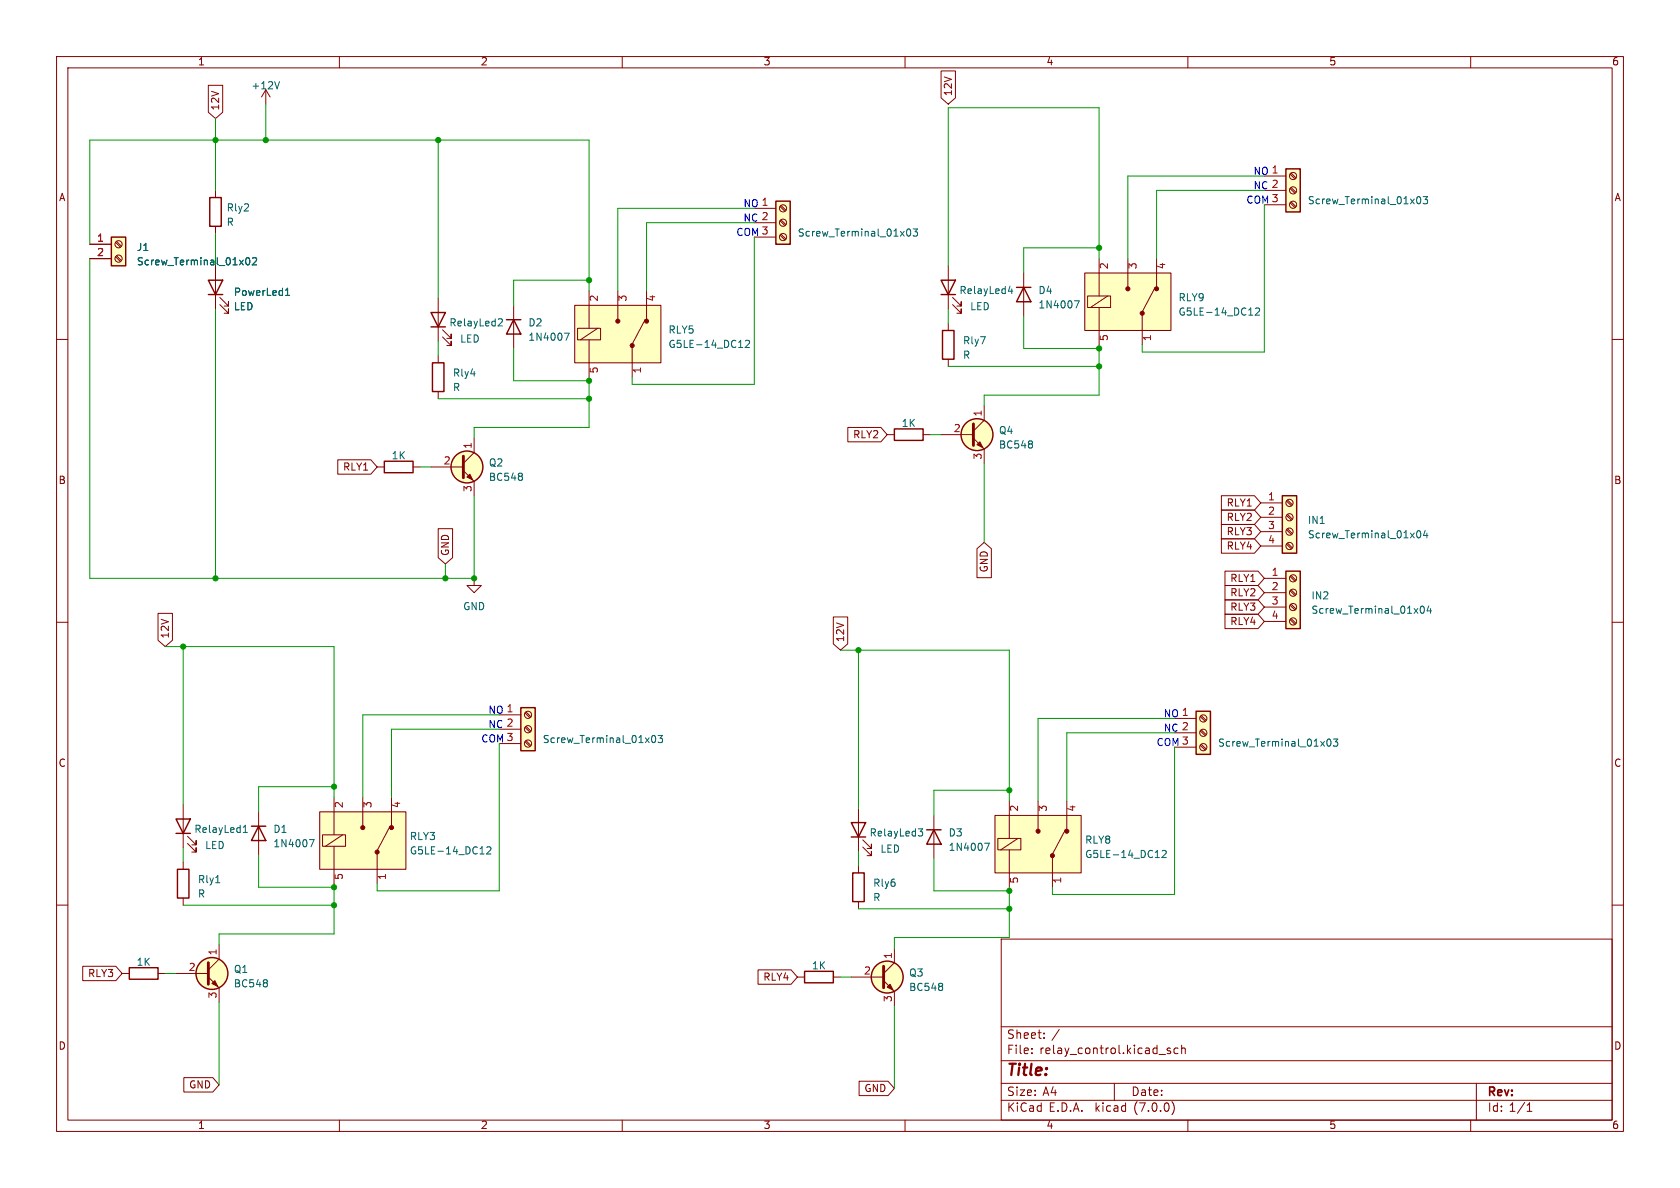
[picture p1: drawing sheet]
<svg xmlns="http://www.w3.org/2000/svg" width="297mm" height="210mm" viewBox="0 0 297 210" stroke-linecap="round" stroke-linejoin="round" font-family="sans-serif">
<g fill="none" stroke="#840000" stroke-width=".18">
<path d="M10 10h277v190h-277zM12 12h273v186h-273zM36.8 15.1h2.6v4.7l-1.3 1.2-1.3-1.2zM47 15.9l-.8 1.2M47 15.9v2.5M47 15.9l.8 1.2M60 10v2M110 10v2M160 10v2M166.4 12.5h2.5v4.8l-1.3 1.1-1.2-1.1zM210 10v2M260 10v2"/>
<path d="M38.1 33.7v1.2M133.3 36.8h3.9M133.3 39.4h3.9M137.9 39l.9 .9M137.9 36.5l.9 .8M138.1 38.9l.8 .8M138.1 36.3l.8 .9M223.5 31.1h3.8M223.5 33.7h3.8M223.5 36.2h3.8M228.1 35.9l.8 .8M228.1 33.3l.8 .9"/>
<path d="M228.1 30.8l.8 .8M228.2 35.7l.9 .8M228.2 33.1l.9 .9M228.2 30.6l.9 .8M10 60h2M15.9 43.2h3.8M15.9 45.7h3.8M20.4 45.4l.9 .8M20.4 42.8l.9 .9M20.6 45.2l.9 .9M20.6 42.7l.9 .8M38.1 40v1.3"/>
<path d="M38.1 47v7.6M38.9 53.8l1.5 1.6v-.8v.8h-.8M38.9 52.6l1.5 1.5v-.8v.8h-.8M77.5 52.7v7.6M78.2 59.6l1.6 1.5v-.8v.8h-.8M78.2 58.3l1.6 1.5v-.7v.7h-.8M90.8 54v7.6M101.6 54h15.2v10.1h-15.2zM102.1 58h4.1v2.1h-4.1zM104.1 51.4v6.6M105.7 58l-3.1 2.1M109.2 51.4v5.1"/>
<path d="M114 56.5l-2.2 4.3M114.3 51.4v5.1M133.3 41.9h3.9M137.9 41.6l.9 .8M138.1 41.4l.8 .8M167.6 47v7.6M167.6 57.2v1.2M168.4 53.8l1.5 1.6v-.8v.8h-.7M168.4 52.6l1.5 1.5v-.8v.8h-.7M181 48.3v7.6M191.8 48.3h15.2v10.1h-15.2zM192.3 52.3h4v2.1h-4z"/>
<path d="M194.3 45.7v6.6M194.3 54.4v6.6M195.8 52.3l-3 2.1M199.4 45.7v5.1M201.9 55.6v5.4M204.2 50.8l-2.3 4.3M204.5 45.7v5.1M285 60h2M77.5 62.9v1.2M77.5 69.2v1.3M83.8 77.5v2.5l-1.9 1.9M104.1 60.1v6.6"/>
<path d="M111.8 61.3v5.4M149.9 75.6h5.8l1.1 1.2-1.1 1.3h-5.8zM156.8 76.8h1.3M163.2 76.8h1.3M166.4 76.8h5.7M167.6 63.5v1.3M172.1 77.5l1.9 1.9v2.5M174 71.8v2.5l-1.9 1.9M59.7 81.3h5.9l1.1 1.3-1.1 1.2h-5.9zM66.7 82.6h1.2M73 82.6h1.3M76.2 82.6h5.7"/>
<path d="M77.5 93.5h2.5v5.1l-1.3 1.1-1.2-1.1zM81.9 83.2l1.9 1.9v2.5M172.7 97l1.3-1.1 1.3 1.1v5.1h-2.6zM215.9 95.2h5.9l1.1 1.3-1.1 1.3h-5.9zM215.9 90.2h5.9l1.1 1.2-1.1 1.3h-5.9zM215.9 92.7h5.9l1.1 1.3-1.1 1.3h-5.9zM215.9 87.6h5.9l1.1 1.3-1.1 1.3h-5.9zM222.9 88.9h3.8M222.9 91.4h3.8M222.9 94h3.8M222.9 96.5h3.8M227.4 96.2l.9 .8"/>
<path d="M227.4 93.6l.9 .9M227.4 91.1l.9 .8M227.4 88.6l.9 .8M227.6 96l.9 .9M227.6 93.5l.9 .8M227.6 90.9l.9 .9M227.6 88.4l.9 .8M10 110h2M27.9 108.4h2.6v4.8l-1.3 1.1-1.3-1.1zM83.8 102.2v1.3h1.3l-1.3 1.3-1.3-1.3h1.3M147.3 109.1h2.6v4.7l-1.3 1.1-1.3-1.1zM216.6 108.6h5.8l1.1 1.3-1.1 1.2h-5.8z"/>
<path d="M216.6 103.5h5.8l1.1 1.3-1.1 1.2h-5.8zM216.6 106h5.8l1.1 1.3-1.1 1.3h-5.8zM216.6 101h5.8l1.1 1.2-1.1 1.3h-5.8zM223.5 102.2h3.8M223.5 104.8h3.8M223.5 107.3h3.8M223.5 109.9h3.8M228.1 109.5l.8 .9M228.1 107l.8 .8M228.1 104.4l.8 .9M228.1 101.9l.8 .8M228.2 109.3l.9 .9"/>
<path d="M228.2 106.8l.9 .8M228.2 104.3l.9 .8M228.2 101.7l.9 .9M285 110h2M88.3 126.4h3.8M88.3 128.9h3.8M88.3 131.4h3.8M92.8 131.1l.9 .9M92.8 128.6l.9 .8M92.8 126l.9 .9M93 130.9l.9 .9M93 128.4l.9 .8"/>
<path d="M93 125.9l.9 .8M207.6 127h3.9M207.6 129.5h3.9M207.6 132.1h3.9M212.2 131.7l.9 .9M212.2 129.2l.9 .8M212.2 126.7l.9 .8M212.4 131.6l.8 .8M212.4 129l.8 .9M212.4 126.5l.8 .8M10 160h2M32.4 142.2v7.7"/>
<path d="M32.4 152.4v1.3M32.4 158.8v1.2M33.1 149.1l1.6 1.5v-.7v.7h-.8M33.1 147.8l1.6 1.6v-.8v.8h-.8M45.7 143.5v7.6M56.5 143.5h15.3v10.2h-15.3zM57 147.6h4.1v2h-4.1zM59.1 141v6.6M59.1 149.6v6.6M60.6 147.6l-3.1 2M64.1 141v5.1M66.7 150.9v5.3"/>
<path d="M69 146.1l-2.3 4.3M69.2 141v5.1M151.8 142.9v7.6M151.8 153v1.3M151.8 159.4v1.3M152.5 149.7l1.6 1.6v-.8v.8h-.8M152.5 148.5l1.6 1.5v-.8v.8h-.8M165.1 144.1v7.7M175.9 144.1h15.2v10.2h-15.2zM176.4 148.2h4.1v2h-4.1zM178.4 141.6v6.6M178.4 150.2v6.6"/>
<path d="M180 148.2l-3.1 2M183.5 141.6v5.1M186.1 151.5v5.3M188.3 146.7l-2.2 4.3M188.6 141.6v5.1M285 160h2M14.6 170.8h5.9l1.1 1.3-1.1 1.3h-5.9zM21.6 172.1h1.3M27.9 172.1h1.3M31.1 172.1h5.7M36.8 172.7l1.9 1.9v2.6M38.7 167v2.5l-1.9 2"/>
<path d="M134 171.4h5.9l1.1 1.3-1.1 1.3h-5.9zM141 172.7h1.2M147.3 172.7h1.3M150.5 172.7h5.7M156.2 173.4l1.9 1.9v2.5M158.1 167.6v2.6l-1.9 1.9M177 166h108v32h-108zM32.5 190.5h5.1l1.1 1.3-1.1 1.2h-5.1zM60 198v2M110 198v2M151.9 191.1h5.1l1.1 1.3-1.1 1.3h-5.1zM160 198v2"/>
<path d="M177 194.5h108M177 191.5h108M177 187.5h108M177 181.5h108M182.4 186.1v.2M182.4 185.3v.2M184.6 183.4v.2M184.6 182.6v.2M197 191.5v3M206.9 185.3h-.4l-.2 .2 .1 .2 .5 .1v.4h-.6M207.2 194.7a1.72 1.72 0 0 1 0 2.3M208.3 185.3h-.5l-.3 .2v.5l.2 .2h.6"/>
<path d="M208.9 185.4l.2-.1h.4v1M208.9 184.8v1.5M210 198v2M260 198v2M261 191.5v6.5M270 196.5h.8M270 195.4l.4-.4v1.5"/>
<circle cx="138.4" cy="36.8" r=".63"/>
<circle cx="138.4" cy="39.4" r=".63"/>
<circle cx="228.6" cy="31.1" r=".63"/>
<circle cx="228.6" cy="36.2" r=".63"/>
<circle cx="228.6" cy="33.7" r=".63"/>
<circle cx="21" cy="43.2" r=".63"/>
<circle cx="21" cy="45.7" r=".63"/>
<circle cx="138.4" cy="41.9" r=".63"/>
<circle cx="228" cy="91.4" r=".63"/>
<circle cx="228" cy="96.5" r=".63"/>
<circle cx="228" cy="94" r=".63"/>
<circle cx="228" cy="88.9" r=".63"/>
<circle cx="228.6" cy="109.9" r=".63"/>
<circle cx="228.6" cy="102.2" r=".63"/>
<circle cx="228.6" cy="104.8" r=".63"/>
<circle cx="228.6" cy="107.3" r=".63"/>
<circle cx="93.3" cy="126.4" r=".63"/>
<circle cx="93.3" cy="131.4" r=".63"/>
<circle cx="93.3" cy="128.9" r=".63"/>
<circle cx="212.7" cy="127" r=".63"/>
<circle cx="212.7" cy="129.5" r=".63"/>
<circle cx="212.7" cy="132.1" r=".63"/>
</g>
<g fill="#ffffc2" stroke="#ffffc2" stroke-width=".18">
<path d="M19.7 41.9h2.5v5.1h-2.5z"/>
<path d="M211.5 125.7h2.5v7.7h-2.5z"/>
<path d="M56.5 143.5h15.3v10.2h-15.3z"/>
<path d="M227.3 101h2.6v10.1h-2.6z"/>
<path d="M92.1 125.1h2.5v7.6h-2.5z"/>
<path d="M175.9 144.1h15.2v10.2h-15.2z"/>
<path d="M137.2 35.6h2.5v7.6h-2.5z"/>
<path d="M226.7 87.6h2.5v10.2h-2.5z"/>
<path d="M101.6 54h15.2v10.1h-15.2z"/>
<path d="M191.8 48.3h15.2v10.1h-15.2z"/>
<path d="M227.3 29.8h2.6v7.7h-2.6z"/>
<circle cx="37.5" cy="172.1" r="2.82"/>
<circle cx="156.8" cy="172.7" r="2.82"/>
<circle cx="82.5" cy="82.5" r="2.82"/>
<circle cx="172.7" cy="76.8" r="2.82"/>
</g>
<g fill="none" stroke="#840000" stroke-width=".25">
<path d="M37.1 34.9h2v5.1h-2zM137.2 35.6h2.5v7.6h-2.5zM227.3 29.8h2.6v7.7h-2.6zM19.7 41.9h2.5v5.1h-2.5zM36.8 49.5h2.6l-1.3 2.6zM36.8 52.1h2.6M76.2 55.2h2.5l-1.2 2.6zM76.2 57.8h2.5M89.5 56.5h2.6M90.8 56.5l1.3 2.6h-2.6zM166.4 49.5h2.5l-1.3 2.6zM166.4 52.1h2.5"/>
<path d="M166.6 58.4h2.1v5.1h-2.1zM179.7 50.8h2.5M181 50.8l1.2 2.5h-2.5zM76.5 64.1h2v5.1h-2zM158.1 75.8h5.1v2.1h-5.1zM67.9 81.5h5.1v2.1h-5.1zM226.7 87.6h2.5v10.2h-2.5zM227.3 101h2.6v10.1h-2.6zM92.1 125.1h2.5v7.6h-2.5zM211.5 125.7h2.5v7.7h-2.5zM31.1 144.8h2.6l-1.3 2.5zM31.1 147.3h2.6"/>
<path d="M31.4 153.7h2v5.1h-2zM44.4 146.1h2.6M45.7 146.1l1.3 2.5h-2.6zM150.5 145.4h2.5l-1.2 2.6zM150.5 148h2.5M150.7 154.3h2.1v5.1h-2.1zM163.8 146.7h2.6M165.1 146.7l1.3 2.5h-2.6zM22.9 171.1h5v2h-5zM142.2 171.7h5.1v2h-5.1z"/>
<circle cx="172.7" cy="76.8" r="2.82"/>
<circle cx="82.5" cy="82.5" r="2.82"/>
<circle cx="37.5" cy="172.1" r="2.82"/>
<circle cx="156.8" cy="172.7" r="2.82"/>
</g>
<g fill="none" stroke="#006464" stroke-width=".18">
<path d="M49.4 14.4l-.4 1.3M250.6 34.9l.1-.1a.68 .68 0 0 1 .5 .6 .68 .68 0 0 1-.5 .6l-.1-.1-.2-.4zM251.6 34.8h.8l-.4 .4 .3 .2v.5l-.2 .1-.5-.1M43.6 45.7l.1-.1a.68 .68 0 0 1 .5 .6 .68 .68 0 0 1-.5 .6l-.1-.1-.2-.4zM44.6 45.7l.5-.1 .3 .3-.8 .9h.8M50.5 52.2h.7M50.5 51.3l.3-.4v1.3M88.3 56.3l.4 .1 .1 .3-.8 .9h.8M99.8 58.9h.8l-.5 1.3M160.4 40.6l.2-.1a.68 .68 0 0 1 .4 .6 .68 .68 0 0 1-.4 .6l-.2-.1-.1-.3zM161.4 40.5h.8l-.4 .5 .3 .1v.5l-.1 .1-.6-.1M178.3 51.5h.8"/>
<path d="M178.9 51.1v.8M189.9 53.2h.9l-.6 1.2M220.7 55.7h.8M222 54.6l.4-.2 .3 .4-.8 .9h.8M130.6 61.4h.7M131.8 60.3l.5-.1 .2 .3-.8 .9h.8M182.5 78.1v.3M182.5 78.6v.5M92.3 83.8v.3M92.3 84.3v.5M250.6 93.9l.1-.1a.68 .68 0 0 1 .5 .6 .68 .68 0 0 1-.5 .7 .84 .84 0 0 1-.1-1.2zM252 93.8l-.3 .9h.7"/>
<path d="M252.3 94.2v.9M251.3 107.2l.1-.1a.68 .68 0 0 1 .4 .7 .68 .68 0 0 1-.4 .6 .84 .84 0 0 1-.1-1.2zM252.6 107.1l-.3 .9h.8M252.9 107.6v.8M115.4 130.1l.1-.1a.68 .68 0 0 1 .4 .6 .68 .68 0 0 1-.4 .7 .84 .84 0 0 1-.1-1.2zM116.3 130h.8l-.4 .5 .4 .1v.6l-.2 .1-.6-.1M234.7 130.7l.2-.1a.68 .68 0 0 1 .4 .7 .68 .68 0 0 1-.4 .6 .84 .84 0 0 1-.2-1.2zM235.7 130.6h.8l-.4 .5 .3 .1v.6l-.1 .1-.6-.1M38.1 156h.8M43 147.2h.7M43 146.2l.4-.3v1.3M54.7 148.4h.8l-.5 1.3"/>
<path d="M84.9 151h.7M86.1 149.8l.5-.1 .2 .4-.8 .9h.8M162.3 146.5h.8l-.4 .5 .4 .1v.4l-.2 .3h-.4M174.1 149.1h.8l-.5 1.2M204.2 151.6h.8M205.4 150.4l.5-.1 .3 .4-.8 .9h.8M47.2 173.3v.3M47.2 173.9v.4M166.6 173.9v.3M166.6 174.5v.5"/>
</g>
<path d="M172.1 74.9v3.8M81.9 80.6v3.9M36.8 170.2v3.8M156.2 170.8v3.8" fill="none" stroke="#840000" stroke-width=".51"/>
<g fill="#840000" stroke="#840000" stroke-width=".18">
<path d="M37.5 173.9l.5-.5 .5 1z"/>
<path d="M156.8 174.5l.6-.5 .5 1z"/>
<path d="M82.5 84.3l.6-.5 .5 1z"/>
<path d="M172.7 78.6l.5-.5 .5 1z"/>
<circle cx="64.1" cy="146.3" r=".36"/>
<circle cx="66.7" cy="150.6" r=".36"/>
<circle cx="69.2" cy="146.3" r=".36"/>
<circle cx="183.5" cy="146.9" r=".36"/>
<circle cx="186.1" cy="151.3" r=".36"/>
<circle cx="188.6" cy="146.9" r=".36"/>
<circle cx="109.2" cy="56.8" r=".36"/>
<circle cx="111.8" cy="61.1" r=".36"/>
<circle cx="114.3" cy="56.8" r=".36"/>
<circle cx="199.4" cy="51.1" r=".36"/>
<circle cx="201.9" cy="55.4" r=".36"/>
<circle cx="204.5" cy="51.1" r=".36"/>
</g>
<g fill="none" stroke="#009600" stroke-width=".18">
<path d="M47 18.4v6.4M38.1 21v12.7M77.5 24.8v27.9M133.3 39.4h-19v12M133.3 36.8h-24.1v14.6M223.5 36.2v26h-21.6v-1.2M223.5 33.7h-19v12M223.5 31.1h-24.1v14.6M15.9 45.7v56.5h67.9v-14.6M15.9 43.2v-18.4h88.2v26.6M38.1 41.3v5.7M38.1 54.6v47.6"/>
<path d="M104.1 49.5h-13.3v4.5M133.3 41.9v26h-21.5v-1.2M167.6 54.6v2.6M181 55.9v5.7h13.3M194.3 45.7v-26.6h-26.7v27.9M194.3 43.8h-13.3v4.5M77.5 60.3v2.6M77.5 70.5h26.6M90.8 61.6v5.7h13.3M104.1 66.7v8.9h-20.3v1.9M164.5 76.8h1.9M167.6 64.8h26.7"/>
<path d="M194.3 61v8.9h-20.3v1.9M74.3 82.6h1.9M78.7 99.7v2.5M174 81.9v14M29.2 114.3h29.9v26.7M32.4 114.3v27.9M148.6 114.9h29.8v26.7M151.8 114.9v28M59.1 139.1h-13.4v4.4M88.3 131.4v26.1h-21.6v-1.3M88.3 128.9h-19.1v12.1M88.3 126.4h-24.2v14.6"/>
<path d="M178.4 139.7h-13.3v4.4M207.6 132.1v26h-21.5v-1.3M207.6 127h-24.1v14.6M207.6 129.5h-19v12.1M32.4 149.9v2.5M45.7 151.1v5.7h13.4M59.1 156.2v8.9h-20.4v1.9M151.8 150.5v2.5M165.1 151.8v5.7h13.3M178.4 156.8v8.9h-20.3v1.9M29.2 172.1h1.9M32.4 160h26.7"/>
<path d="M38.7 177.2v14.6M148.6 172.7h1.9M151.8 160.7h26.6M158.1 177.8v14.6"/>
</g>
<g fill="#009600" stroke="#009600" stroke-width=".18">
<circle cx="77.5" cy="24.8" r=".46"/>
<circle cx="104.1" cy="70.5" r=".46"/>
<circle cx="104.1" cy="67.3" r=".46"/>
<circle cx="104.1" cy="49.5" r=".46"/>
<circle cx="47" cy="24.8" r=".46"/>
<circle cx="38.1" cy="24.8" r=".46"/>
<circle cx="38.1" cy="102.2" r=".46"/>
<circle cx="151.8" cy="114.9" r=".46"/>
<circle cx="194.3" cy="64.8" r=".46"/>
<circle cx="78.7" cy="102.2" r=".46"/>
<circle cx="83.8" cy="102.2" r=".46"/>
<circle cx="32.4" cy="114.3" r=".46"/>
<circle cx="59.1" cy="160" r=".46"/>
<circle cx="59.1" cy="156.8" r=".46"/>
<circle cx="59.1" cy="139.1" r=".46"/>
<circle cx="178.4" cy="160.7" r=".46"/>
<circle cx="178.4" cy="157.5" r=".46"/>
<circle cx="178.4" cy="139.7" r=".46"/>
<circle cx="194.3" cy="43.8" r=".46"/>
<circle cx="194.3" cy="61.6" r=".46"/>
</g>
<text font-size="2.8" fill="#840000" x="178" y="190.8">Title:</text>
<g font-size="2.1" fill="#840000">
<text x="178" y="183.9">Sheet:</text>
<text x="185.9" y="183.9">/</text>
<text x="178" y="186.6">File:</text>
<text x="183.8" y="186.6">relay_control.kicad_sch</text>
<text x="178" y="196.8">KiCad</text>
<text x="178" y="194">Size:</text>
<text x="184.3" y="194">A4</text>
<text x="185.4" y="196.8">E.D.A.</text>
<text x="193.7" y="196.8">kicad</text>
<text x="200" y="194">Date:</text>
<text x="200.6" y="196.8">(7.0.0)</text>
<text x="263" y="194.2">Rev:</text>
<text x="263" y="196.8">Id: 1/1</text>
</g>
<g font-size="1.8" fill="#840000">
<text x="35" y="11.8">1</text>
<text x="85" y="11.8">2</text>
<text x="135" y="11.8">3</text>
<text x="185" y="11.8">4</text>
<text x="235" y="11.8">5</text>
<text x="285" y="11.8">6</text>
<text x="168.6" y="17" transform="rotate(-90 168.6 17)">12V</text>
<text x="39" y="19.5" transform="rotate(-90 39 19.5)">12V</text>
<text x="10.4" y="35.8">A</text>
<text x="285.4" y="35.8">A</text>
<text x="150.7" y="77.8">RLY2</text>
<text x="60.5" y="83.5">RLY1</text>
<text x="10.3" y="85.8">B</text>
<text x="216.7" y="89.8">RLY1</text>
<text x="285.3" y="85.8">B</text>
<text x="216.7" y="92.4">RLY2</text>
<text x="216.7" y="94.9">RLY3</text>
<text x="79.7" y="98.3" transform="rotate(-90 79.7 98.3)">GND</text>
<text x="174.9" y="101.3" transform="rotate(-90 174.9 101.3)">GND</text>
<text x="216.7" y="97.4">RLY4</text>
<text x="217.4" y="105.7">RLY2</text>
<text x="217.4" y="103.2">RLY1</text>
<text x="30.1" y="112.9" transform="rotate(-90 30.1 112.9)">12V</text>
<text x="149.5" y="113.5" transform="rotate(-90 149.5 113.5)">12V</text>
<text x="217.4" y="110.8">RLY4</text>
<text x="217.4" y="108.2">RLY3</text>
<text x="10.3" y="135.8">C</text>
<text x="285.3" y="135.8">C</text>
<text x="15.4" y="173">RLY3</text>
<text x="134.8" y="173.6">RLY4</text>
<text x="10.3" y="185.8">D</text>
<text x="285.3" y="185.8">D</text>
<text x="33.3" y="192.7">GND</text>
<text x="152.7" y="193.3">GND</text>
<text x="35" y="199.8">1</text>
<text x="85" y="199.8">2</text>
<text x="135" y="199.8">3</text>
<text x="185" y="199.8">4</text>
<text x="235" y="199.8">5</text>
<text x="285" y="199.8">6</text>
</g>
<g font-size="1.8" fill="#006464">
<text x="44.4" y="16.1">+12V</text>
<text x="40" y="37.7">Rly2</text>
<text x="40" y="40.2">R</text>
<text x="231.1" y="36.4">Screw_Terminal_01x03</text>
<text x="24.1" y="44.6">J1</text>
<text x="24.1" y="47.2">Screw_Terminal_01x02</text>
<text x="141" y="42.1">Screw_Terminal_01x03</text>
<text x="41.3" y="52.6">PowerLed1</text>
<text x="169.6" y="52.3">RelayLed4</text>
<text x="183.5" y="52.3">D4</text>
<text x="208.3" y="53.5">RLY9</text>
<text x="41.3" y="55.1">LED</text>
<text x="79.4" y="58">RelayLed2</text>
<text x="93.4" y="58">D2</text>
<text x="118.1" y="59.2">RLY5</text>
<text x="171.5" y="55.1">LED</text>
<text x="183.5" y="54.8">1N4007</text>
<text x="208.3" y="56.1">G5LE-14_DC12</text>
<text x="81.3" y="60.8">LED</text>
<text x="93.4" y="60.5">1N4007</text>
<text x="118.1" y="61.8">G5LE-14_DC12</text>
<text x="170.2" y="61.2">Rly7</text>
<text x="170.2" y="63.7">R</text>
<text x="80" y="66.9">Rly4</text>
<text x="80" y="69.4">R</text>
<text x="159.4" y="75.8">1K</text>
<text x="176.5" y="77">Q4</text>
<text x="69.2" y="81.5">1K</text>
<text x="86.4" y="82.7">Q2</text>
<text x="176.5" y="79.6">BC548</text>
<text x="86.4" y="85.3">BC548</text>
<text x="231.1" y="92.9">IN1</text>
<text x="231.1" y="95.4">Screw_Terminal_01x04</text>
<text x="231.8" y="106.2">IN2</text>
<text x="81.8" y="108.1">GND</text>
<text x="231.8" y="108.8">Screw_Terminal_01x04</text>
<text x="95.9" y="131.6">Screw_Terminal_01x03</text>
<text x="215.3" y="132.3">Screw_Terminal_01x03</text>
<text x="34.3" y="147.5">RelayLed1</text>
<text x="48.3" y="147.5">D1</text>
<text x="72.4" y="148.8">RLY3</text>
<text x="153.7" y="148.1">RelayLed3</text>
<text x="167.6" y="148.1">D3</text>
<text x="191.8" y="149.4">RLY8</text>
<text x="36.2" y="150.4">LED</text>
<text x="48.3" y="150.1">1N4007</text>
<text x="72.4" y="151.3">G5LE-14_DC12</text>
<text x="155.6" y="151">LED</text>
<text x="167.6" y="150.7">1N4007</text>
<text x="191.8" y="152">G5LE-14_DC12</text>
<text x="34.9" y="156.4">Rly1</text>
<text x="34.9" y="158.9">R</text>
<text x="154.3" y="157">Rly6</text>
<text x="154.3" y="159.6">R</text>
<text x="24.1" y="171">1K</text>
<text x="41.3" y="172.3">Q1</text>
<text x="143.5" y="171.6">1K</text>
<text x="160.7" y="172.9">Q3</text>
<text x="41.3" y="174.8">BC548</text>
<text x="160.7" y="175.5">BC548</text>
</g>
<g font-size="1.8" fill="#0000c2">
<text x="221.6" y="31.1">NO 1</text>
<text x="221.6" y="33.7">NC 2</text>
<text x="130.2" y="41.9">COM3</text>
<text x="131.4" y="36.8">NO 1</text>
<text x="131.4" y="39.4">NC 2</text>
<text x="220.3" y="36.2">COM3</text>
<text x="85.1" y="131.4">COM3</text>
<text x="86.4" y="126.4">NO 1</text>
<text x="86.4" y="128.9">NC 2</text>
<text x="205.7" y="127">NO 1</text>
<text x="205.7" y="129.5">NC 2</text>
<text x="204.5" y="132.1">COM3</text>
</g>
<g font-size="1.8" fill="#a90000">
<text x="17.1" y="42.9">1</text>
<text x="17.1" y="45.5">2</text>
<text x="196.2" y="47.7" transform="rotate(-90 196.2 47.7)">2</text>
<text x="201.3" y="47.7" transform="rotate(-90 201.3 47.7)">3</text>
<text x="206.4" y="47.7" transform="rotate(-90 206.4 47.7)">4</text>
<text x="106" y="53.4" transform="rotate(-90 106 53.4)">2</text>
<text x="111.1" y="53.4" transform="rotate(-90 111.1 53.4)">3</text>
<text x="116.2" y="53.4" transform="rotate(-90 116.2 53.4)">4</text>
<text x="196.2" y="60.4" transform="rotate(-90 196.2 60.4)">5</text>
<text x="203.8" y="60.4" transform="rotate(-90 203.8 60.4)">1</text>
<text x="106" y="66.1" transform="rotate(-90 106 66.1)">5</text>
<text x="113.7" y="66.1" transform="rotate(-90 113.7 66.1)">1</text>
<text x="168.6" y="76.6">2</text>
<text x="173.7" y="73.7" transform="rotate(-90 173.7 73.7)">1</text>
<text x="78.4" y="82.3">2</text>
<text x="83.6" y="79.4" transform="rotate(-90 83.6 79.4)">1</text>
<text x="173.7" y="81.3" transform="rotate(-90 173.7 81.3)">3</text>
<text x="83.6" y="87" transform="rotate(-90 83.6 87)">3</text>
<text x="224.1" y="88.6">1</text>
<text x="224.1" y="91.2">2</text>
<text x="224.1" y="93.7">3</text>
<text x="224.1" y="96.3">4</text>
<text x="224.8" y="102">1</text>
<text x="224.8" y="104.5">2</text>
<text x="224.8" y="107.1">3</text>
<text x="224.8" y="109.6">4</text>
<text x="61" y="142.9" transform="rotate(-90 61 142.9)">2</text>
<text x="66" y="142.9" transform="rotate(-90 66 142.9)">3</text>
<text x="71.1" y="142.9" transform="rotate(-90 71.1 142.9)">4</text>
<text x="180.3" y="143.5" transform="rotate(-90 180.3 143.5)">2</text>
<text x="185.4" y="143.5" transform="rotate(-90 185.4 143.5)">3</text>
<text x="190.5" y="143.5" transform="rotate(-90 190.5 143.5)">4</text>
<text x="61" y="155.6" transform="rotate(-90 61 155.6)">5</text>
<text x="68.6" y="155.6" transform="rotate(-90 68.6 155.6)">1</text>
<text x="180.3" y="156.2" transform="rotate(-90 180.3 156.2)">5</text>
<text x="188" y="156.2" transform="rotate(-90 188 156.2)">1</text>
<text x="33.3" y="171.8">2</text>
<text x="38.5" y="168.9" transform="rotate(-90 38.5 168.9)">1</text>
<text x="152.7" y="172.5">2</text>
<text x="157.9" y="169.6" transform="rotate(-90 157.9 169.6)">1</text>
<text x="38.5" y="176.6" transform="rotate(-90 38.5 176.6)">3</text>
<text x="157.9" y="177.2" transform="rotate(-90 157.9 177.2)">3</text>
</g>
</svg>
